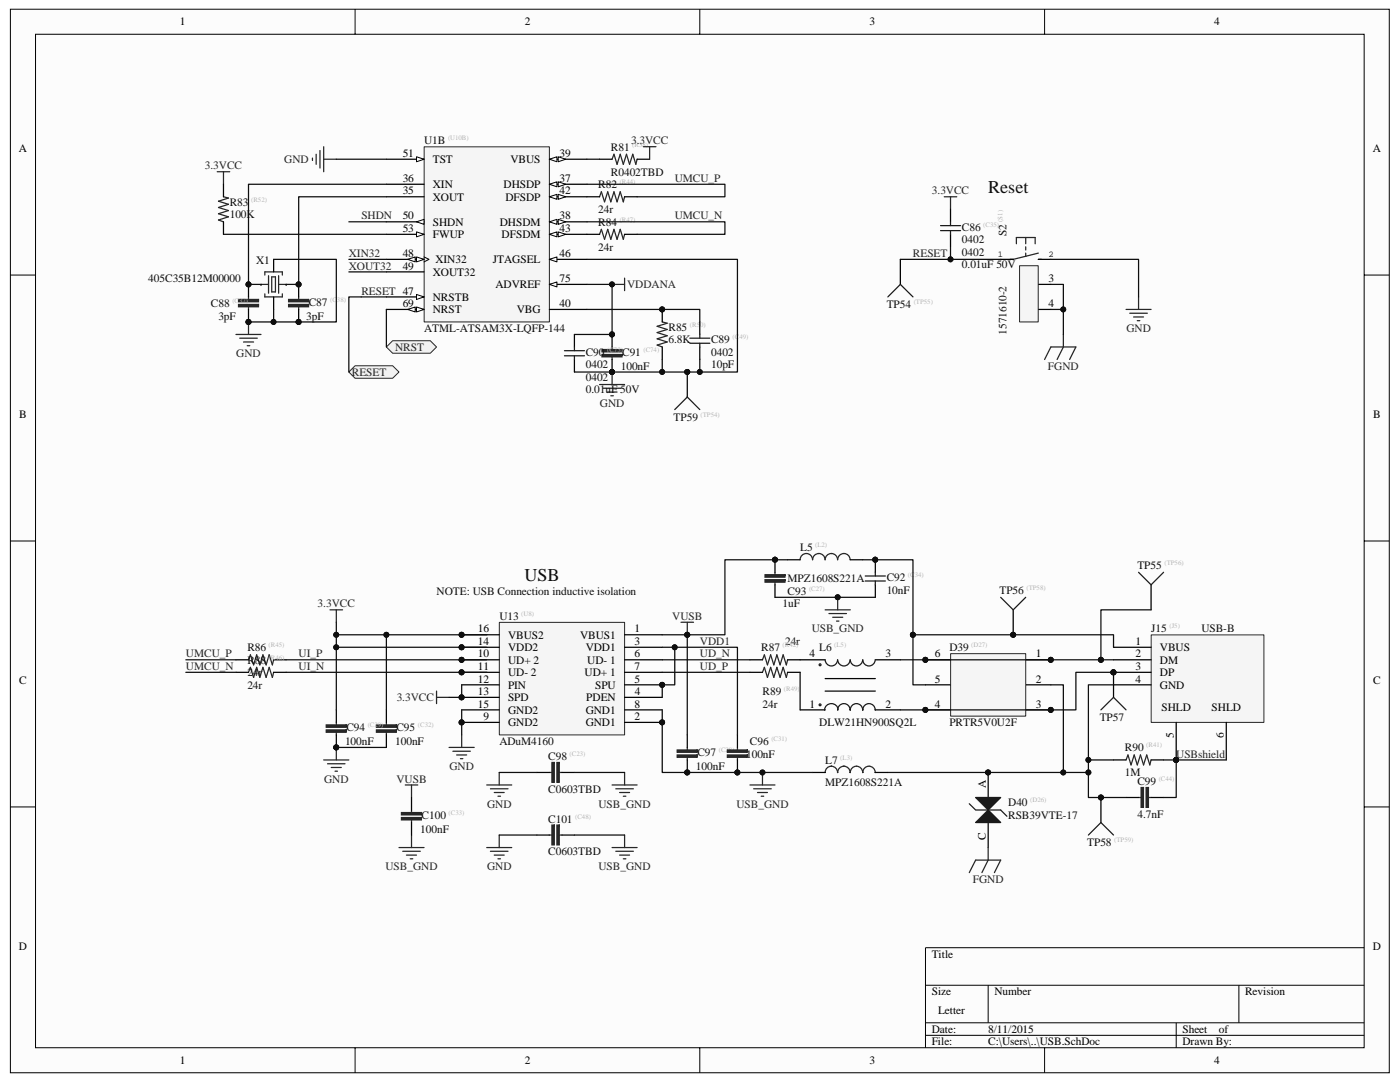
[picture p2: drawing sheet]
<svg xmlns="http://www.w3.org/2000/svg" width="279mm" height="216mm" viewBox="0 0 279 216" stroke-linecap="round" stroke-linejoin="round" font-family="sans-serif">
<path d="M2.1 1.9h275.2v212.2h-275.2z" fill="#fcfcfc"/>
<path d="M2.1 1.8h275.2v212.3h-275.2z" fill="none" stroke="#000" stroke-width=".2"/>
<path d="M7.1 6.9h265.1v202.2h-265.1z" fill="#fcfcfc"/>
<g fill="none" stroke="#000" stroke-width=".2">
<path d="M7.1 6.8h265.1v202.3h-265.1zM70.9 1.8v5M139.7 1.8v5M208.5 1.8v5M2.1 54.9h5M272.3 54.9h5M2.1 107.9h5M272.3 107.9h5M2.1 161h5M272.3 161h5M184.7 196.6h87.6M197.2 196.6v7.5"/>
<path d="M247.2 196.6v7.5M272.3 189.1h-87.6v20M70.9 209.1v5M139.7 209.1v5M184.7 204.1h87.6M184.7 206.6h87.6M208.5 209.1v5M234.7 204.1v5"/>
</g>
<g fill="none" stroke="#262626" stroke-width=".25">
<path d="M64.6 151.6h5M65.4 152.4h3.5M66.1 153.1h2M66.9 153.9h.5M67.1 149.1v2.5M89.6 149.1h5M90.4 149.9h3.5M91.1 150.6h2M91.9 151.4h.5M92.1 146.6v2.5M149.7 156.6h5M150.4 157.4h3.5"/>
<path d="M151.2 158.1h2M151.9 158.9h.5M152.2 154.1v2.5"/>
</g>
<g fill="#0e0e0e" stroke="#0e0e0e" stroke-width=".2">
<circle cx="152.2" cy="154.1" r=".49"/>
<circle cx="67.1" cy="149.1" r=".49"/>
</g>
<path d="M229.8 126.7h22.4v17.4h-22.4z" fill="#f5f5f5"/>
<path d="M229.7 126.7h22.5v17.4h-22.5z" fill="none" stroke="#262626" stroke-width=".2"/>
<path d="M222.2 129.2h7.5M222.2 131.7h7.5M222.2 134.2h7.5M222.2 136.7h7.5M234.7 144.1v7.5M244.7 144.1v7.5" fill="none" stroke="#000" stroke-width=".25"/>
<g fill="#0e0e0e" stroke="#0e0e0e" stroke-width=".2">
<circle cx="222.2" cy="134.2" r=".49"/>
<circle cx="234.7" cy="151.6" r=".49"/>
</g>
<path d="M99.7 124.2h25v22.4h-25z" fill="#f5f5f5"/>
<path d="M99.7 124.2h25v22.4h-25z" fill="none" stroke="#262626" stroke-width=".2"/>
<g fill="none" stroke="#000" stroke-width=".25">
<path d="M47.1 131.7h2.5M47.1 134.2h2.5M54.6 131.7h2.5M54.6 134.2h2.5M92.1 126.7h7.5M92.1 129.2h7.5M92.1 139.1h7.5M92.1 136.7h7.5M92.1 131.7h7.5M92.1 134.2h7.5M124.7 126.7h7.5M124.7 129.2h7.5"/>
<path d="M124.7 139.1h7.5M124.7 136.7h7.5M124.7 131.7h7.5M124.7 134.2h7.5M149.7 131.7h2.5M149.7 134.2h2.5M157.2 131.7h2.5M157.2 134.2h2.5M67.1 141.6v2.5M67.1 146.6v2.5M77.1 141.6v2.5M77.1 146.6v2.5"/>
<path d="M92.1 144.1h7.5M92.1 141.6h7.5M124.7 144.1h7.5M124.7 141.6h7.5M137.2 146.6v2.5M137.2 151.6v2.5M147.2 146.6v2.5M147.2 151.6v2.5M197.2 154.1v5M197.2 164.1v5"/>
</g>
<g fill="#0e0e0e" stroke="#0e0e0e" stroke-width=".2">
<circle cx="132.1" cy="144.1" r=".49"/>
<circle cx="132.1" cy="136.6" r=".49"/>
<circle cx="92.1" cy="144.1" r=".49"/>
<circle cx="92.1" cy="131.7" r=".49"/>
<circle cx="92.1" cy="134.2" r=".49"/>
<circle cx="92.1" cy="139.1" r=".49"/>
<circle cx="92.1" cy="129.2" r=".49"/>
<circle cx="92.1" cy="126.7" r=".49"/>
<circle cx="67.1" cy="149.1" r=".49"/>
<circle cx="137.2" cy="154.1" r=".49"/>
<circle cx="147.2" cy="154.1" r=".48"/>
<circle cx="197.2" cy="154.1" r=".49"/>
</g>
<g fill="none" stroke="#262626" stroke-width=".25">
<path d="M49.6 131.7l.4-1 .6 2 .6-2 .7 2 .6-2 .6 2 .6-2 .7 2 .2-1M49.6 134.2l.4-1 .6 2 .6-2 .7 2 .6-2 .6 2 .6-2 .7 2 .2-1M65.8 121.7h2.6M67.1 121.7v2.5M87.1 139.1h2.5M87.1 137.9v2.5M152.2 131.7l.3-1 .7 2 .6-2 .6 2 .6-2 .7 2 .6-2 .6 2 .3-1M152.2 134.2l.3-1 .7 2 .6-2 .6 2 .6-2 .7 2 .6-2 .6 2 .3-1M67.1 144.1v.6M67.1 146.2v.4M77.1 144.1v.6M77.1 146.2v.4"/>
<path d="M137.2 149.1v.5M137.2 151.2v.4M147.2 149.1v.5M147.2 151.2v.4"/>
</g>
<g fill="#262626" stroke="#262626" stroke-width=".25">
<path d="M75.1 145.6v.5h4v-.5z" fill-rule="evenodd"/>
<path d="M75.1 144.7v.4h4v-.4z" fill-rule="evenodd"/>
<path d="M65.1 145.6v.5h4v-.5z" fill-rule="evenodd"/>
<path d="M65.1 144.7v.4h4v-.4z" fill-rule="evenodd"/>
<path d="M135.1 150.6v.5h4v-.5z" fill-rule="evenodd"/>
<path d="M135.1 149.6v.5h4v-.5z" fill-rule="evenodd"/>
<path d="M145.2 150.6v.5h3.9v-.5z" fill-rule="evenodd"/>
<path d="M145.2 149.6v.5h3.9v-.5z" fill-rule="evenodd"/>
</g>
<path d="M194.7 164.1l2.5-2.5 2.5 2.5z" fill="#1c1c1c"/>
<path d="M197.2 161.6l2.5 2.5h-5z" fill="none" stroke="#1c1c1c" stroke-width=".25"/>
<path d="M194.7 159.1h5l-2.5 2.5z" fill="#1c1c1c"/>
<g fill="none" stroke="#1c1c1c" stroke-width=".25">
<path d="M227.2 114.2l2.5 2.5 2.5-2.5M164.7 131.7a1.24 1.24 0 0 0 1.2 1.2 1.24 1.24 0 0 0 1.3-1.2M167.2 131.7a1.24 1.24 0 0 0 1.2 1.2 1.24 1.24 0 0 0 1.3-1.2M169.7 131.7a1.25 1.25 0 0 0 1.2 1.2 1.25 1.25 0 0 0 1.3-1.2 1.24 1.24 0 0 0 1.2 1.2 1.24 1.24 0 0 0 1.3-1.2M167.2 141.6v.1a1.24 1.24 0 0 1 1.2-1.3 1.24 1.24 0 0 1 1.3 1.3v-.1M167.3 141.6a1.35 1.35 0 0 0-1.4-1.2 1.35 1.35 0 0 0-1.3 1.3v-.1M169.7 141.6v.1a1.24 1.24 0 0 1 1.2-1.3 1.24 1.24 0 0 1 1.3 1.3 1.24 1.24 0 0 1 1.2-1.3 1.24 1.24 0 0 1 1.3 1.3v-.1M194.7 159.1h5l-2.5 2.5zM219.7 141.6l2.5-2.5 2.5 2.5M193.4 160.4l1.3 1.2h5l1.3 1.3"/>
<circle cx="163.7" cy="132.7" r=".19"/>
<circle cx="190.9" cy="136.6" r=".36"/>
<circle cx="197.2" cy="131.7" r=".36"/>
<circle cx="197.2" cy="139.1" r=".36"/>
<circle cx="197.2" cy="134.2" r=".36"/>
<circle cx="203.4" cy="136.6" r=".36"/>
<circle cx="163.7" cy="140.6" r=".18"/>
<circle cx="197.2" cy="141.6" r=".36"/>
</g>
<g fill="#0e0e0e" stroke="#0e0e0e" stroke-width=".2">
<circle cx="197.2" cy="154.1" r=".49"/>
<circle cx="222.2" cy="134.2" r=".49"/>
<circle cx="234.7" cy="151.6" r=".49"/>
<circle cx="209.7" cy="131.7" r=".49"/>
<circle cx="209.7" cy="141.6" r=".49"/>
<circle cx="184.7" cy="141.6" r=".49"/>
<circle cx="184.7" cy="131.7" r=".49"/>
</g>
<g fill="none" stroke="#000" stroke-width=".25">
<path d="M229.7 116.7v5M159.7 131.7h5M164.7 137.9h10M164.7 135.4h10M174.7 131.7h5M184.7 136.7h12.5v1.2v-2.5v1.3h1.3v-1.3l-1.3 1.3 1.3 1.2v-1.2h11.2M184.7 131.7h25M190.9 134.2h12.6v4.9h-12.6zM193.4 134.2v1.2v-2.5v1.3h1.3v-1.3l-1.3 1.3 1.3 1.2v-1.2M193.4 139.1v1.3v-2.5v1.2h1.3v-1.2l-1.3 1.2 1.3 1.3v-1.3M197.2 131.7v2.5M197.2 139.1v2.5"/>
<path d="M199.7 134.2v1.2v-2.5v1.3h1.3v-1.3l-1.3 1.3 1.3 1.2v-1.2M199.7 139.1v1.3v-2.5v1.2h1.3v-1.2l-1.3 1.2 1.3 1.3v-1.3M222.2 134.2v4.9M159.7 141.6h5M174.7 141.6h5M184.7 141.6h25M222.2 151.6h2.5M224.7 159.1h2.5M229.7 151.6h2.5M229.7 159.1h2.5"/>
</g>
<path d="M224.7 151.6l.4-1 .6 2 .7-2 .6 2 .6-2 .6 2 .7-2 .6 2 .2-1M227.2 159.1h.5M229.2 159.1h.5M193.4 174.1l1.3-2.5h5l-1.2 2.5M197.2 169.1v2.5l-1.2 2.5" fill="none" stroke="#262626" stroke-width=".25"/>
<g fill="#262626" stroke="#262626" stroke-width=".25">
<path d="M227.7 157.1v4h.5v-4z" fill-rule="evenodd"/>
<path d="M228.7 157.1v4h.5v-4z" fill-rule="evenodd"/>
</g>
<path d="M189.7 130.5h15v12.4h-15z" fill="#f5f5f5"/>
<path d="M189.7 130.4h15v12.5h-15z" fill="none" stroke="#262626" stroke-width=".2"/>
<g fill="#0e0e0e" stroke="#0e0e0e" stroke-width=".2">
<circle cx="209.7" cy="131.7" r=".49"/>
<circle cx="209.7" cy="141.6" r=".49"/>
<circle cx="184.7" cy="141.6" r=".49"/>
<circle cx="184.7" cy="131.7" r=".49"/>
<circle cx="137.2" cy="126.7" r=".49"/>
<circle cx="174.7" cy="111.7" r=".49"/>
<circle cx="154.7" cy="111.7" r=".49"/>
<circle cx="167.2" cy="119.2" r=".49"/>
<circle cx="202.2" cy="126.7" r=".49"/>
<circle cx="219.7" cy="159.1" r=".49"/>
<circle cx="92.1" cy="144.1" r=".49"/>
<circle cx="92.1" cy="126.7" r=".49"/>
<circle cx="77.1" cy="126.7" r=".49"/>
<circle cx="134.6" cy="129.2" r=".49"/>
<circle cx="67.1" cy="129.2" r=".49"/>
<circle cx="92.1" cy="129.2" r=".49"/>
<circle cx="92.1" cy="139.1" r=".49"/>
<circle cx="67.1" cy="126.7" r=".49"/>
<circle cx="67.1" cy="149.1" r=".49"/>
<circle cx="219.7" cy="131.7" r=".49"/>
<circle cx="234.7" cy="151.6" r=".49"/>
<circle cx="182.2" cy="126.7" r=".49"/>
<circle cx="132.1" cy="136.6" r=".49"/>
<circle cx="222.2" cy="134.2" r=".49"/>
<circle cx="212.2" cy="154.1" r=".48"/>
<circle cx="152.2" cy="154.1" r=".49"/>
<circle cx="147.2" cy="154.1" r=".48"/>
<circle cx="137.2" cy="154.1" r=".49"/>
<circle cx="132.1" cy="144.1" r=".49"/>
<circle cx="197.2" cy="154.1" r=".49"/>
<circle cx="217.2" cy="154.1" r=".49"/>
<circle cx="217.2" cy="151.6" r=".49"/>
<circle cx="92.1" cy="131.7" r=".49"/>
<circle cx="92.1" cy="134.2" r=".49"/>
<circle cx="122.1" cy="74.2" r=".48"/>
<circle cx="49.6" cy="64.2" r=".49"/>
</g>
<g fill="none" stroke="#262626" stroke-width=".25">
<path d="M47.1 66.7h5M47.8 67.5h3.6M48.6 68.2h2M49.3 69h.5M49.6 64.2v2.5M119.7 76.7h5M120.4 77.5h3.5M121.2 78.2h1.9M121.9 79h.5M122.2 74.2v2.5M154.7 114.2v.5M154.7 116.2v.5"/>
<path d="M159.7 111.7a1.24 1.24 0 0 1 1.2-1.3 1.24 1.24 0 0 1 1.3 1.3M162.2 111.7a1.23 1.23 0 0 1 1.2-1.3 1.23 1.23 0 0 1 1.3 1.3M164.7 111.7a1.23 1.23 0 0 1 1.2-1.3 1.23 1.23 0 0 1 1.3 1.3M167.2 119.2v2.5M167.2 111.7a1.24 1.24 0 0 1 1.2-1.3 1.22 1.22 0 0 1 1.3 1.3M135.9 124.2h2.5M137.2 124.2v2.5M164.7 121.7h5M165.4 122.4h3.5M166.2 123.2h2M166.9 123.9h.5M80.9 156.6h2.5"/>
<path d="M82.1 156.6v2.5M97.1 156.6h5M97.9 157.4h3.5M98.6 158.1h2M99.4 158.9h.5M99.6 154.1v2.5M109.6 154.1h.6M111.6 154.1h.5M122.2 156.6h4.9M122.9 157.4h3.5M123.7 158.1h1.9M124.4 158.9h.5"/>
<path d="M124.7 154.1v2.5M164.7 154.1a1.24 1.24 0 0 1 1.2-1.2 1.26 1.26 0 0 1 1.3 1.3v-.1M167.2 154.1a1.25 1.25 0 0 1 1.2-1.2 1.25 1.25 0 0 1 1.3 1.3v-.1M169.7 154.1v.1a1.24 1.24 0 0 1 1.2-1.3 1.24 1.24 0 0 1 1.3 1.3 1.24 1.24 0 0 1 1.2-1.3 1.24 1.24 0 0 1 1.3 1.3v-.1M79.6 169.1h5M80.4 169.9h3.5M81.1 170.6h2M81.9 171.4h.5M82.1 161.6v.5M82.1 163.6v.5M82.1 166.6v2.5M97.1 169.1h5"/>
<path d="M97.9 169.9h3.5M98.6 170.6h2M99.4 171.4h.5M99.6 166.6v2.5M109.6 166.6h.6M111.6 166.6h.5M122.2 169.1h4.9M122.9 169.9h3.5M123.7 170.6h1.9M124.4 171.4h.5M124.7 166.6v2.5"/>
</g>
<g fill="#262626" stroke="#262626" stroke-width=".25">
<path d="M80.1 163.1v.5h4v-.5z" fill-rule="evenodd"/>
<path d="M80.1 162.1v.5h4v-.5z" fill-rule="evenodd"/>
<path d="M152.7 115.7v.5h4v-.5z" fill-rule="evenodd"/>
<path d="M152.7 114.7v.5h4v-.5z" fill-rule="evenodd"/>
<path d="M110.2 152.1v4h.4v-4z" fill-rule="evenodd"/>
<path d="M111.1 152.1v4h.5v-4z" fill-rule="evenodd"/>
<path d="M110.2 164.6v4h.4v-4z" fill-rule="evenodd"/>
<path d="M111.1 164.6v4h.5v-4z" fill-rule="evenodd"/>
</g>
<g fill="none" stroke="#000" stroke-width=".25">
<path d="M154.7 111.7v2.5M154.7 116.7v2.5M157.2 111.7h2.5M169.7 111.7h2.5M174.7 111.7v2.5M174.7 116.7v2.5M202.2 121.7v5M82.1 159.1v2.5M107.1 154.1h2.5M112.1 154.1h2.5M162.2 154.1h2.5M174.7 154.1h2.5"/>
<path d="M219.7 159.1v5M82.1 164.1v2.5M107.1 166.6h2.5M112.1 166.6h2.5"/>
</g>
<path d="M172.7 115.9h4M172.7 114.9h4M174.7 114.2v.7M174.7 115.9v.8M199.7 119.2l2.5 2.5 2.5-2.5M217.2 166.6l2.5-2.5 2.5 2.5" fill="none" stroke="#1c1c1c" stroke-width=".25"/>
<g fill="none" stroke="#0e0e0e" stroke-width=".25">
<path d="M154.7 119.2h20M157.2 111.7h-12.5v15h-12.5M172.2 111.7h10v15M37.1 131.7h10M37.1 134.2h10M57.1 131.7h40M57.1 134.2h40M67.1 124.2v5M67.1 126.7h10M92.1 136.7v2.4h-2.5M97.1 126.7h-20v14.9M97.1 129.2h-30v12.4"/>
<path d="M132.2 129.2h2.5v7.5h-2.5v2.4M132.2 131.7h17.5M132.2 134.2h17.5M134.7 129.2h12.5v17.4M137.2 126.7v19.9M159.7 134.2v7.4M179.7 131.7h42.5M182.2 126.7v10h2.5M182.2 126.7h40v2.5M209.7 136.7h2.5v17.4M222.2 134.2h-7.5v7.4h-35M222.2 136.7h-5v22.4h7.5"/>
<path d="M229.7 121.7h-10v10M67.1 149.1h10M92.1 141.6v5M99.6 154.1h7.5M114.6 154.1h10.1M132.2 141.6v12.5h30M177.2 154.1h40M217.2 151.6h5M232.2 151.6h2.5v7.5h-2.5M234.7 151.6h10M99.6 166.6h7.5M114.6 166.6h10.1"/>
</g>
<path d="M84.7 29.3h24.9v34.9h-24.9z" fill="#f5f5f5"/>
<path d="M84.6 29.3h25v34.9h-25z" fill="none" stroke="#262626" stroke-width=".2"/>
<path d="M77.1 39.3h7.5M77.1 36.8h7.5M109.6 36.8h7.5" fill="none" stroke="#000" stroke-width=".25"/>
<path d="M109.6 36.8l1.5-.5v1z" fill="#fcfcfc"/>
<path d="M109.6 36.8l1.5-.5v1z" fill="none" stroke="#000" stroke-width=".2"/>
<path d="M111.4 36.3l1.5 .5-1.5 .5z" fill="#fcfcfc"/>
<path d="M111.4 36.3l1.5 .5-1.5 .5z" fill="none" stroke="#000" stroke-width=".2"/>
<path d="M109.6 44.3h7.5" fill="none" stroke="#000" stroke-width=".25"/>
<path d="M109.6 44.3l1.5-.5v1z" fill="#fcfcfc"/>
<path d="M109.6 44.3l1.5-.5v1z" fill="none" stroke="#000" stroke-width=".2"/>
<path d="M111.4 43.8l1.5 .5-1.5 .5z" fill="#fcfcfc"/>
<path d="M111.4 43.8l1.5 .5-1.5 .5z" fill="none" stroke="#000" stroke-width=".2"/>
<path d="M109.6 39.3h7.5M109.6 61.7h7.5" fill="none" stroke="#000" stroke-width=".25"/>
<path d="M109.6 39.3l1.5-.5v1z" fill="#fcfcfc"/>
<path d="M109.6 39.3l1.5-.5v1z" fill="none" stroke="#000" stroke-width=".2"/>
<path d="M111.4 38.8l1.5 .5-1.5 .5z" fill="#fcfcfc"/>
<path d="M111.4 38.8l1.5 .5-1.5 .5z" fill="none" stroke="#000" stroke-width=".2"/>
<path d="M109.6 46.8h7.5" fill="none" stroke="#000" stroke-width=".25"/>
<path d="M109.6 46.8l1.5-.5v1z" fill="#fcfcfc"/>
<path d="M109.6 46.8l1.5-.5v1z" fill="none" stroke="#000" stroke-width=".2"/>
<path d="M111.4 46.3l1.5 .5-1.5 .5z" fill="#fcfcfc"/>
<path d="M111.4 46.3l1.5 .5-1.5 .5z" fill="none" stroke="#000" stroke-width=".2"/>
<path d="M109.6 51.8h7.5" fill="none" stroke="#000" stroke-width=".25"/>
<path d="M109.6 51.8l1.5-.5v1z" fill="#fcfcfc"/>
<path d="M109.6 51.8l1.5-.5v1z" fill="none" stroke="#000" stroke-width=".2"/>
<path d="M77.1 59.2h7.5" fill="none" stroke="#000" stroke-width=".25"/>
<path d="M83.1 58.8l1.5 .4-1.5 .6z" fill="#fcfcfc"/>
<path d="M83.1 58.8l1.5 .4-1.5 .6zM84.6 51.3l1 .5-1 .5" fill="none" stroke="#000" stroke-width=".2"/>
<path d="M77.1 51.8h7.5" fill="none" stroke="#000" stroke-width=".25"/>
<path d="M83.1 51.3l1.5 .5-1.5 .5z" fill="#fcfcfc"/>
<path d="M83.1 51.3l1.5 .5-1.5 .5z" fill="none" stroke="#000" stroke-width=".2"/>
<path d="M81.4 51.8l1.5-.5v1z" fill="#fcfcfc"/>
<path d="M81.4 51.8l1.5-.5v1z" fill="none" stroke="#000" stroke-width=".2"/>
<path d="M77.1 54.3h7.5M77.1 44.3h7.5" fill="none" stroke="#000" stroke-width=".25"/>
<path d="M83.1 44.3l1.5-.5v1z" fill="#fcfcfc"/>
<path d="M83.1 44.3l1.5-.5v1z" fill="none" stroke="#000" stroke-width=".2"/>
<path d="M77.1 31.8h7.5" fill="none" stroke="#000" stroke-width=".25"/>
<path d="M83.1 31.3l1.5 .5-1.5 .5z" fill="#fcfcfc"/>
<path d="M83.1 31.3l1.5 .5-1.5 .5z" fill="none" stroke="#000" stroke-width=".2"/>
<path d="M77.1 46.8h7.5" fill="none" stroke="#000" stroke-width=".25"/>
<path d="M83.1 46.3l1.5 .5-1.5 .5z" fill="#fcfcfc"/>
<path d="M83.1 46.3l1.5 .5-1.5 .5z" fill="none" stroke="#000" stroke-width=".2"/>
<path d="M77.1 61.7h7.5" fill="none" stroke="#000" stroke-width=".25"/>
<path d="M83.1 61.3l1.5 .4-1.5 .6z" fill="#fcfcfc"/>
<path d="M83.1 61.3l1.5 .4-1.5 .6z" fill="none" stroke="#000" stroke-width=".2"/>
<path d="M81.4 61.7l1.5-.4v1z" fill="#fcfcfc"/>
<path d="M81.4 61.7l1.5-.4v1z" fill="none" stroke="#000" stroke-width=".2"/>
<path d="M109.6 56.7h7.5" fill="none" stroke="#000" stroke-width=".25"/>
<path d="M109.6 56.7l1.5-.4v1z" fill="#fcfcfc"/>
<path d="M109.6 56.7l1.5-.4v1z" fill="none" stroke="#000" stroke-width=".2"/>
<path d="M109.6 31.8h7.5" fill="none" stroke="#000" stroke-width=".25"/>
<path d="M109.6 31.8l1.5-.5v1z" fill="#fcfcfc"/>
<path d="M109.6 31.8l1.5-.5v1z" fill="none" stroke="#000" stroke-width=".2"/>
<path d="M111.4 31.3l1.5 .5-1.5 .5z" fill="#fcfcfc"/>
<path d="M111.4 31.3l1.5 .5-1.5 .5z" fill="none" stroke="#000" stroke-width=".2"/>
<g fill="none" stroke="#262626" stroke-width=".25">
<path d="M43.3 34.3h2.5M44.6 39.3l1 .2-2 .7 2 .6-2 .6 2 .6-2 .7 2 .6-2 .6 1 .4M44.6 34.3v2.5M62.4 31.5v.5M63.1 30.8v2M63.9 30v3.5M64.6 31.8h2.5M64.6 29.3v5M124.7 39.3l-.3 1-.6-2-.7 2-.6-2-.6 2-.6-2-.7 2-.6-2-.3 1M127.1 31.8l-.2 1-.6-2-.7 2-.6-2-.6 2-.6-2-.7 2-.6-2-.3 1M128.4 29.3h2.5M129.6 29.3v2.5"/>
<path d="M49.6 59.2v.6M52.1 56.7h1.5M52.9 54.9v-.6h3.4v.6M52.9 58.6v.6h3.4v-.6M53.6 55v3.5M54.2 55.2h.8v3.1h-.8zM55.6 55v3.5M55.6 56.7h1.5M59.6 59.2v.6M124.7 46.8l-.3 1-.6-2-.7 2-.6-2-.6 2-.6-2-.7 2-.6-2-.3 1M49.6 61.3v.4M59.6 61.3v.4"/>
<path d="M122.2 69.2v.5M122.2 71.2v.5M132.2 64.2l1 .3-2.1 .6 2.1 .6-2.1 .7 2.1 .6-2.1 .6 2.1 .6-2.1 .7 1.1 .3"/>
</g>
<g fill="#262626" stroke="#262626" stroke-width=".25">
<path d="M120.1 70.7v.5h4v-.5z" fill-rule="evenodd"/>
<path d="M120.1 69.7v.5h4v-.5z" fill-rule="evenodd"/>
<path d="M47.6 60.7v.5h4v-.5z" fill-rule="evenodd"/>
<path d="M47.6 59.8v.4h4v-.4z" fill-rule="evenodd"/>
<path d="M57.6 60.7v.5h4v-.5z" fill-rule="evenodd"/>
<path d="M57.6 59.8v.4h4v-.4z" fill-rule="evenodd"/>
</g>
<g fill="none" stroke="#000" stroke-width=".25">
<path d="M44.6 36.8v2.5M117.1 39.3h2.6M119.7 31.8h2.5M124.7 39.3h2.4M127.1 31.8h2.5M44.6 44.3v2.5M49.6 56.7v2.5M52.1 56.7h.1M54.6 51.8v2.5M54.6 59.2v2.5M57.1 56.7h.1M59.6 56.7v2.5"/>
<path d="M117.1 46.8h2.6M124.7 46.8h2.4M49.6 61.7v2.5M59.6 61.7v2.5M114.6 66.7v2.5M114.6 71.7v2.5M122.2 66.7v2.5M122.2 71.7v2.5M132.2 61.7v2.5M132.2 69.2v2.5M137.2 74.2v5M139.7 64.2v2.5"/>
<path d="M139.7 69.2v2.5"/>
</g>
<g fill="#0e0e0e" stroke="#0e0e0e" stroke-width=".2">
<circle cx="122.1" cy="66.7" r=".49"/>
<circle cx="122.1" cy="74.2" r=".48"/>
<circle cx="49.6" cy="56.7" r=".49"/>
<circle cx="49.6" cy="64.2" r=".49"/>
<circle cx="59.6" cy="56.7" r=".48"/>
<circle cx="59.6" cy="64.2" r=".48"/>
<circle cx="132.1" cy="61.7" r=".49"/>
<circle cx="137.2" cy="74.2" r=".49"/>
<circle cx="139.7" cy="74.2" r=".49"/>
<circle cx="132.1" cy="74.2" r=".49"/>
<circle cx="54.6" cy="64.2" r=".49"/>
<circle cx="122.1" cy="56.7" r=".48"/>
</g>
<path d="M112.6 71h4M112.6 70h4M114.6 69.2v.8M114.6 71v.7M137.7 68.5h4M137.7 67.5h4M139.7 66.7v.8M139.7 68.5v.7M139.7 81.7l-2.5-2.5-2.5 2.5" fill="none" stroke="#1c1c1c" stroke-width=".25"/>
<g fill="none" stroke="#0e0e0e" stroke-width=".25">
<path d="M67.1 31.8h10M77.1 36.8h-27.5v19.9h2.5M77.1 39.3h-17.5v17.4h-2.5M117.1 36.8h27.6v2.5h-17.6M117.1 31.8h2.6M44.6 46.8h32.5M54.6 51.8h12.5v12.4h-17.5M69.6 54.3h7.5M69.6 44.3h7.5M69.6 51.8h7.5M117.1 56.7h5.1v10h-7.6M117.1 44.3h27.6v2.5h-17.6"/>
<path d="M117.1 51.8h30.1v22.4h-32.6M54.6 61.7v2.5M117.1 61.7h22.6v2.5M132.2 71.7v2.5M139.7 71.7v2.5"/>
</g>
<g fill="#f0f0f0" stroke="#262626" stroke-width=".2">
<path d="M77.1 69.2l1.3-1.2h7.5l1.2 1.2-1.2 1.3h-7.5z" fill-rule="evenodd"/>
<path d="M69.6 74.2l1.3-1.2h7.5l1.2 1.2-1.2 1.3h-7.5z" fill-rule="evenodd"/>
</g>
<path d="M77.1 59.2h-7.5v15M77.1 61.7v7.5" fill="none" stroke="#0e0e0e" stroke-width=".25"/>
<g fill="none" stroke="#262626" stroke-width=".25">
<path d="M188.4 39.3h2.5M189.7 39.3v2.5M202.8 48.6v-1.2h3.8v1.2M204.7 51.1l-2.5 .7h-.6M204.7 47.4v1.2M204.7 49.3v.6M204.7 50.5v.6M207.2 51.8h.6M207.2 50.5l-2.5 .6M227.2 59.2v2.5M224.7 61.7h5M225.5 62.5h3.5"/>
<path d="M226.2 63.2h2M227 64h.5"/>
</g>
<path d="M199.7 51.8h2.5M207.2 51.8h2.5M207.2 56.7h2.5M207.2 61.7h2.5" fill="none" stroke="#000" stroke-width=".25"/>
<path d="M203.5 53h3.7v11.2h-3.7z" fill="#f5f5f5"/>
<path d="M203.5 53h3.7v11.2h-3.7z" fill="none" stroke="#262626" stroke-width=".2"/>
<path d="M122.2 56.7h2.5M124.7 55.5v2.5M208.5 71.7l1.2-2.5h5l-1.2 2.5M212.2 66.7v2.5l-1.2 2.5" fill="none" stroke="#262626" stroke-width=".25"/>
<path d="M179.7 51.8v4.9M189.7 41.8v2.5M189.7 46.8v2.5" fill="none" stroke="#000" stroke-width=".25"/>
<path d="M182.2 59.2l-2.5-2.5-2.5 2.5M187.7 45h4M187.7 46h4M189.7 44.3v.7M189.7 46v.8" fill="none" stroke="#1c1c1c" stroke-width=".25"/>
<path d="M179.7 51.8h20M189.7 49.3v2.5M209.7 51.8h17.5v7.4M209.7 56.7h2.5v10M209.7 61.7h2.5" fill="none" stroke="#0e0e0e" stroke-width=".25"/>
<g fill="#0e0e0e" stroke="#0e0e0e" stroke-width=".2">
<circle cx="212.2" cy="61.7" r=".48"/>
<circle cx="189.7" cy="51.8" r=".49"/>
<circle cx="122.1" cy="56.7" r=".48"/>
</g>
<g font-size="3.6" fill="#0e0e0e">
<text x="197.2" y="38.5">Reset</text>
<text x="104.6" y="115.9">USB</text>
</g>
<g font-size="2.3">
<text x="35.9" y="5.1">1</text>
<text x="104.7" y="5.1">2</text>
<text x="173.5" y="5.1">3</text>
<text x="242.3" y="5.1">4</text>
<text x="3.8" y="30.4">A</text>
<text x="80.4" y="31.3">51</text>
<text x="86.4" y="32.6">TST</text>
<text x="101.9" y="32.6">VBUS</text>
<text x="111.7" y="31.3">39</text>
<text x="274" y="30.4">A</text>
<text x="80.4" y="38.8">35</text>
<text x="80.4" y="36.3">36</text>
<text x="86.4" y="40">XOUT</text>
<text x="86.4" y="37.5">XIN</text>
<text x="100.5" y="37.5">DHSDP</text>
<text x="100.9" y="40">DFSDP</text>
<text x="111.7" y="38.8">42</text>
<text x="111.7" y="36.3">37</text>
<text x="80.4" y="43.8">50</text>
<text x="80.4" y="46.3">53</text>
<text x="86.4" y="45">SHDN</text>
<text x="86.4" y="47.5">FWUP</text>
<text x="99.7" y="45">DHSDM</text>
<text x="100.1" y="47.5">DFSDM</text>
<text x="111.7" y="43.8">38</text>
<text x="111.7" y="46.3">43</text>
<text x="80.4" y="51.3">48</text>
<text x="80.4" y="53.8">49</text>
<text x="86.9" y="52.5">XIN32</text>
<text x="98.4" y="52.5">JTAGSEL</text>
<text x="111.7" y="51.3">46</text>
<text x="86.4" y="55">XOUT32</text>
<text x="98.9" y="57.5">ADVREF</text>
<text x="111.7" y="56.3">75</text>
<text x="209.2" y="56.3">3</text>
<text x="80.4" y="61.3">69</text>
<text x="86.4" y="60">NRSTB</text>
<text x="86.4" y="62.5">NRST</text>
<text x="103.1" y="62.5">VBG</text>
<text x="111.7" y="61.3">40</text>
<text x="209.2" y="61.3">4</text>
<text x="3.8" y="83.4">B</text>
<text x="274" y="83.4">B</text>
<text x="95.4" y="131.2">10</text>
<text x="95.4" y="128.7">14</text>
<text x="95.4" y="126.2">16</text>
<text x="101.4" y="129.9">VDD2</text>
<text x="101.4" y="127.4">VBUS2</text>
<text x="115.8" y="127.4">VBUS1</text>
<text x="116.9" y="129.9">VDD1</text>
<text x="126.7" y="126.2">1</text>
<text x="126.7" y="128.7">3</text>
<text x="126.7" y="131.2">6</text>
<text x="161.6" y="131.2">4</text>
<text x="176.7" y="131.2">3</text>
<text x="186.6" y="131.2">6</text>
<text x="206.7" y="131.2">1</text>
<text x="226.6" y="128.7">1</text>
<text x="226.6" y="131.2">2</text>
<text x="231.5" y="129.9">VBUS</text>
<text x="3.8" y="136.5">C</text>
<text x="95.4" y="133.7">11</text>
<text x="95.4" y="136.2">12</text>
<text x="101.4" y="132.4">UD+ 2</text>
<text x="101.4" y="134.9">UD- 2</text>
<text x="101.4" y="137.4">PIN</text>
<text x="116.7" y="134.9">UD+ 1</text>
<text x="117.2" y="132.4">UD- 1</text>
<text x="118.8" y="137.4">SPU</text>
<text x="126.7" y="133.7">7</text>
<text x="126.7" y="136.2">5</text>
<text x="186.6" y="136.2">5</text>
<text x="206.7" y="136.2">2</text>
<text x="226.6" y="133.7">3</text>
<text x="226.6" y="136.2">4</text>
<text x="231.5" y="132.4">DM</text>
<text x="231.5" y="134.9">DP</text>
<text x="231.5" y="137.4">GND</text>
<text x="274" y="136.5">C</text>
<text x="95.4" y="138.7">13</text>
<text x="95.4" y="141.2">15</text>
<text x="96.5" y="143.7">9</text>
<text x="101.4" y="139.9">SPD</text>
<text x="101.4" y="142.4">GND2</text>
<text x="116.9" y="142.4">GND1</text>
<text x="117" y="139.9">PDEN</text>
<text x="126.7" y="143.7">2</text>
<text x="126.7" y="141.2">8</text>
<text x="126.7" y="138.7">4</text>
<text x="161.6" y="141.2">1</text>
<text x="176.7" y="141.2">2</text>
<text x="186.6" y="141.2">4</text>
<text x="206.7" y="141.2">3</text>
<text x="231.8" y="141.9">SHLD</text>
<text x="241.8" y="141.9">SHLD</text>
<text x="101.4" y="144.9">GND2</text>
<text x="116.9" y="144.9">GND1</text>
<text x="234.3" y="147.3" transform="rotate(-90 234.3 147.3)">5</text>
<text x="244.3" y="147.3" transform="rotate(-90 244.3 147.3)">6</text>
<text x="196.7" y="157.1" transform="rotate(-90 196.7 157.1)">A</text>
<text x="196.7" y="167.6" transform="rotate(-90 196.7 167.6)">C</text>
<text x="3.8" y="189.5">D</text>
<text x="185.9" y="191.1">Title</text>
<text x="274" y="189.5">D</text>
<text x="185.9" y="198.6">Size</text>
<text x="187.2" y="202.4">Letter</text>
<text x="198.5" y="198.6">Number</text>
<text x="248.5" y="198.6">Revision</text>
<text x="185.9" y="206.1">Date:</text>
<text x="185.9" y="208.6">File:</text>
<text x="197.2" y="206.1">8/11/2015</text>
<text x="197.2" y="208.6">C:\Users\..\USB.SchDoc</text>
<text x="236" y="206.1">Sheet</text>
<text x="236" y="208.6">Drawn By:</text>
<text x="243.3" y="206.1">of</text>
<text x="35.9" y="212.3">1</text>
<text x="104.7" y="212.3">2</text>
<text x="173.5" y="212.3">3</text>
<text x="242.3" y="212.3">4</text>
</g>
<g font-size="2.3" fill="#0e0e0e">
<text x="84.6" y="28.8">U1B</text>
<text x="121.9" y="35.1">R0402TBD</text>
<text x="121.9" y="30.1">R81</text>
<text x="45.8" y="41">R83</text>
<text x="119.4" y="37.5">R82</text>
<text x="45.8" y="43.5">100K</text>
<text x="119.4" y="42.5">24r</text>
<text x="119.4" y="45">R84</text>
<text x="192" y="46">C86</text>
<text x="200.9" y="47.1" transform="rotate(-90 200.9 47.1)">S2</text>
<text x="51.1" y="52.8">X1</text>
<text x="119.4" y="50">24r</text>
<text x="192" y="51">0402</text>
<text x="192" y="53.5">0.01uF 50V</text>
<text x="192" y="48.5">0402</text>
<text x="29.6" y="56.3">405C35B12M00000</text>
<text x="42.1" y="61.3">C88</text>
<text x="43.6" y="63.8">3pF</text>
<text x="61.1" y="63.8">3pF</text>
<text x="61.6" y="61">C87</text>
<text x="177" y="61.5">TP54</text>
<text x="84.6" y="66.3">ATML-ATSAM3X-LQFP-144</text>
<text x="116.9" y="71">C90</text>
<text x="124.2" y="71">C91</text>
<text x="133.4" y="68.5">6.8K</text>
<text x="133.4" y="66">R85</text>
<text x="141.9" y="68.5">C89</text>
<text x="141.9" y="71">0402</text>
<text x="200.9" y="66.8" transform="rotate(-90 200.9 66.8)">1571610-2</text>
<text x="116.9" y="73.5">0402</text>
<text x="116.9" y="76">0402</text>
<text x="123.9" y="73.7">100nF</text>
<text x="141.9" y="73.5">10pF</text>
<text x="116.9" y="78.5">0.01uF 50V</text>
<text x="134.4" y="84">TP59</text>
<text x="159.7" y="110">L5</text>
<text x="227" y="113.5">TP55</text>
<text x="87.1" y="118.7">NOTE: USB Connection inductive isolation</text>
<text x="157.2" y="116.2">MPZ1608S221A</text>
<text x="157.2" y="118.7">C93</text>
<text x="177" y="116">C92</text>
<text x="177" y="118.4">10nF</text>
<text x="199.5" y="118.4">TP56</text>
<text x="99.7" y="123.7">U13</text>
<text x="156.2" y="121.2">1uF</text>
<text x="49.4" y="129.9">R86</text>
<text x="151.9" y="129.9">R87</text>
<text x="156.7" y="128.7">24r</text>
<text x="163.5" y="129.9">L6</text>
<text x="189.5" y="129.9">D39</text>
<text x="229.7" y="126.2">J15</text>
<text x="239.8" y="126.2">USB-B</text>
<text x="49.4" y="134.9">24r</text>
<text x="49.4" y="137.4">24r</text>
<text x="49.4" y="132.4">R88</text>
<text x="152.2" y="141.2">24r</text>
<text x="152.2" y="138.7">R89</text>
<text x="219.5" y="143.9">TP57</text>
<text x="68.9" y="148.7">100nF</text>
<text x="69.1" y="145.9">C94</text>
<text x="78.9" y="148.7">100nF</text>
<text x="79.1" y="145.9">C95</text>
<text x="99.7" y="148.7">ADuM4160</text>
<text x="149.7" y="148.7">C96</text>
<text x="163.5" y="144.9">DLW21HN900SQ2L</text>
<text x="189.5" y="144.9">PRTR5V0U2F</text>
<text x="224.5" y="149.9">R90</text>
<text x="109.4" y="151.7">C98</text>
<text x="138.9" y="153.7">100nF</text>
<text x="139.2" y="150.9">C97</text>
<text x="148.9" y="151.2">100nF</text>
<text x="164.7" y="152.4">L7</text>
<text x="224.5" y="154.9">1M</text>
<text x="109.4" y="158.2">C0603TBD</text>
<text x="164.7" y="156.9">MPZ1608S221A</text>
<text x="201.2" y="160.9">D40</text>
<text x="227" y="156.7">C99</text>
<text x="83.9" y="166.1">100nF</text>
<text x="84.1" y="163.4">C100</text>
<text x="109.4" y="164.1">C101</text>
<text x="201.2" y="163.4">RSB39VTE-17</text>
<text x="227" y="163.2">4.7nF</text>
<text x="109.4" y="170.6">C0603TBD</text>
<text x="217" y="168.9">TP58</text>
</g>
<g font-size="2.3" fill="#262626">
<text x="125.9" y="28.8">3.3VCC</text>
<text x="40.9" y="33.8">3.3VCC</text>
<text x="56.7" y="32.6">GND</text>
<text x="134.7" y="36.3">UMCU_P</text>
<text x="186" y="38.8">3.3VCC</text>
<text x="72.1" y="43.8">SHDN</text>
<text x="134.7" y="43.8">UMCU_N</text>
<text x="69.6" y="53.8">XOUT32</text>
<text x="69.6" y="51.3">XIN32</text>
<text x="182.2" y="51.3">RESET</text>
<text x="72.1" y="58.8">RESET 47</text>
<text x="125.2" y="57.5">VDDANA</text>
<text x="47.2" y="71.2">GND</text>
<text x="78.9" y="70">NRST</text>
<text x="224.8" y="66.3">GND</text>
<text x="70.2" y="75">RESET</text>
<text x="209.1" y="73.7">FGND</text>
<text x="119.7" y="81.2">GND</text>
<text x="63.4" y="121.2">3.3VCC</text>
<text x="134.2" y="123.7">VUSB</text>
<text x="37.1" y="131.2">UMCU_P</text>
<text x="59.6" y="131.2">UI_P</text>
<text x="139.7" y="131.2">UD_N</text>
<text x="139.7" y="128.7">VDD1</text>
<text x="162" y="126.2">USB_GND</text>
<text x="37.1" y="133.7">UMCU_N</text>
<text x="59.6" y="133.7">UI_N</text>
<text x="139.7" y="133.7">UD_P</text>
<text x="79.2" y="139.9">3.3VCC</text>
<text x="89.7" y="153.7">GND</text>
<text x="234.7" y="151.2">USBshield</text>
<text x="64.7" y="156.2">GND</text>
<text x="79.1" y="156.2">VUSB</text>
<text x="97.2" y="161.2">GND</text>
<text x="119.4" y="161.2">USB_GND</text>
<text x="147" y="161.2">USB_GND</text>
<text x="76.9" y="173.6">USB_GND</text>
<text x="97.2" y="173.6">GND</text>
<text x="119.4" y="173.6">USB_GND</text>
<text x="194.1" y="176.1">FGND</text>
</g>
<g font-size="1.8">
<text x="199.2" y="51.2">1</text>
<text x="209.2" y="51.2">2</text>
</g>
<g font-size="1.4" fill="#b4b4b4">
<text x="89.4" y="28">(U10B)</text>
<text x="126.2" y="29.3">(R38)</text>
<text x="50.1" y="40.2">(R52)</text>
<text x="123.7" y="36.7">(R44)</text>
<text x="123.7" y="44.2">(R47)</text>
<text x="196.2" y="45.2">(C35)</text>
<text x="200" y="44.3" transform="rotate(-90 200 44.3)">(S1)</text>
<text x="46.4" y="60.5">(C37)</text>
<text x="65.9" y="60.2">(C38)</text>
<text x="137.7" y="65.2">(R50)</text>
<text x="182.4" y="60.7">(TP55)</text>
<text x="121.2" y="70.2">(C73)</text>
<text x="128.4" y="70.2">(C74)</text>
<text x="146.2" y="67.7">(C49)</text>
<text x="139.8" y="83.2">(TP54)</text>
<text x="162.7" y="109.2">(L2)</text>
<text x="232.4" y="112.6">(TP56)</text>
<text x="161.5" y="117.9">(C27)</text>
<text x="181.2" y="115.1">(C34)</text>
<text x="204.9" y="117.6">(TP58)</text>
<text x="104" y="122.9">(U8)</text>
<text x="233.4" y="125.4">(J5)</text>
<text x="53.6" y="129.1">(R45)</text>
<text x="53.6" y="131.6">(R46)</text>
<text x="156.2" y="129.1">(R42)</text>
<text x="166.5" y="129.1">(L5)</text>
<text x="193.8" y="129.1">(D27)</text>
<text x="156.4" y="137.9">(R49)</text>
<text x="73.4" y="145.1">(C29)</text>
<text x="83.4" y="145.1">(C32)</text>
<text x="228.7" y="149.1">(R41)</text>
<text x="113.7" y="150.9">(C23)</text>
<text x="143.4" y="150.1">(C28)</text>
<text x="167.7" y="151.6">(L3)</text>
<text x="231.2" y="155.9">(C44)</text>
<text x="205.6" y="160.1">(D26)</text>
<text x="89.5" y="162.6">(C33)</text>
<text x="114.8" y="163.3">(C48)</text>
<text x="222.4" y="168.1">(TP59)</text>
</g>
</svg>
